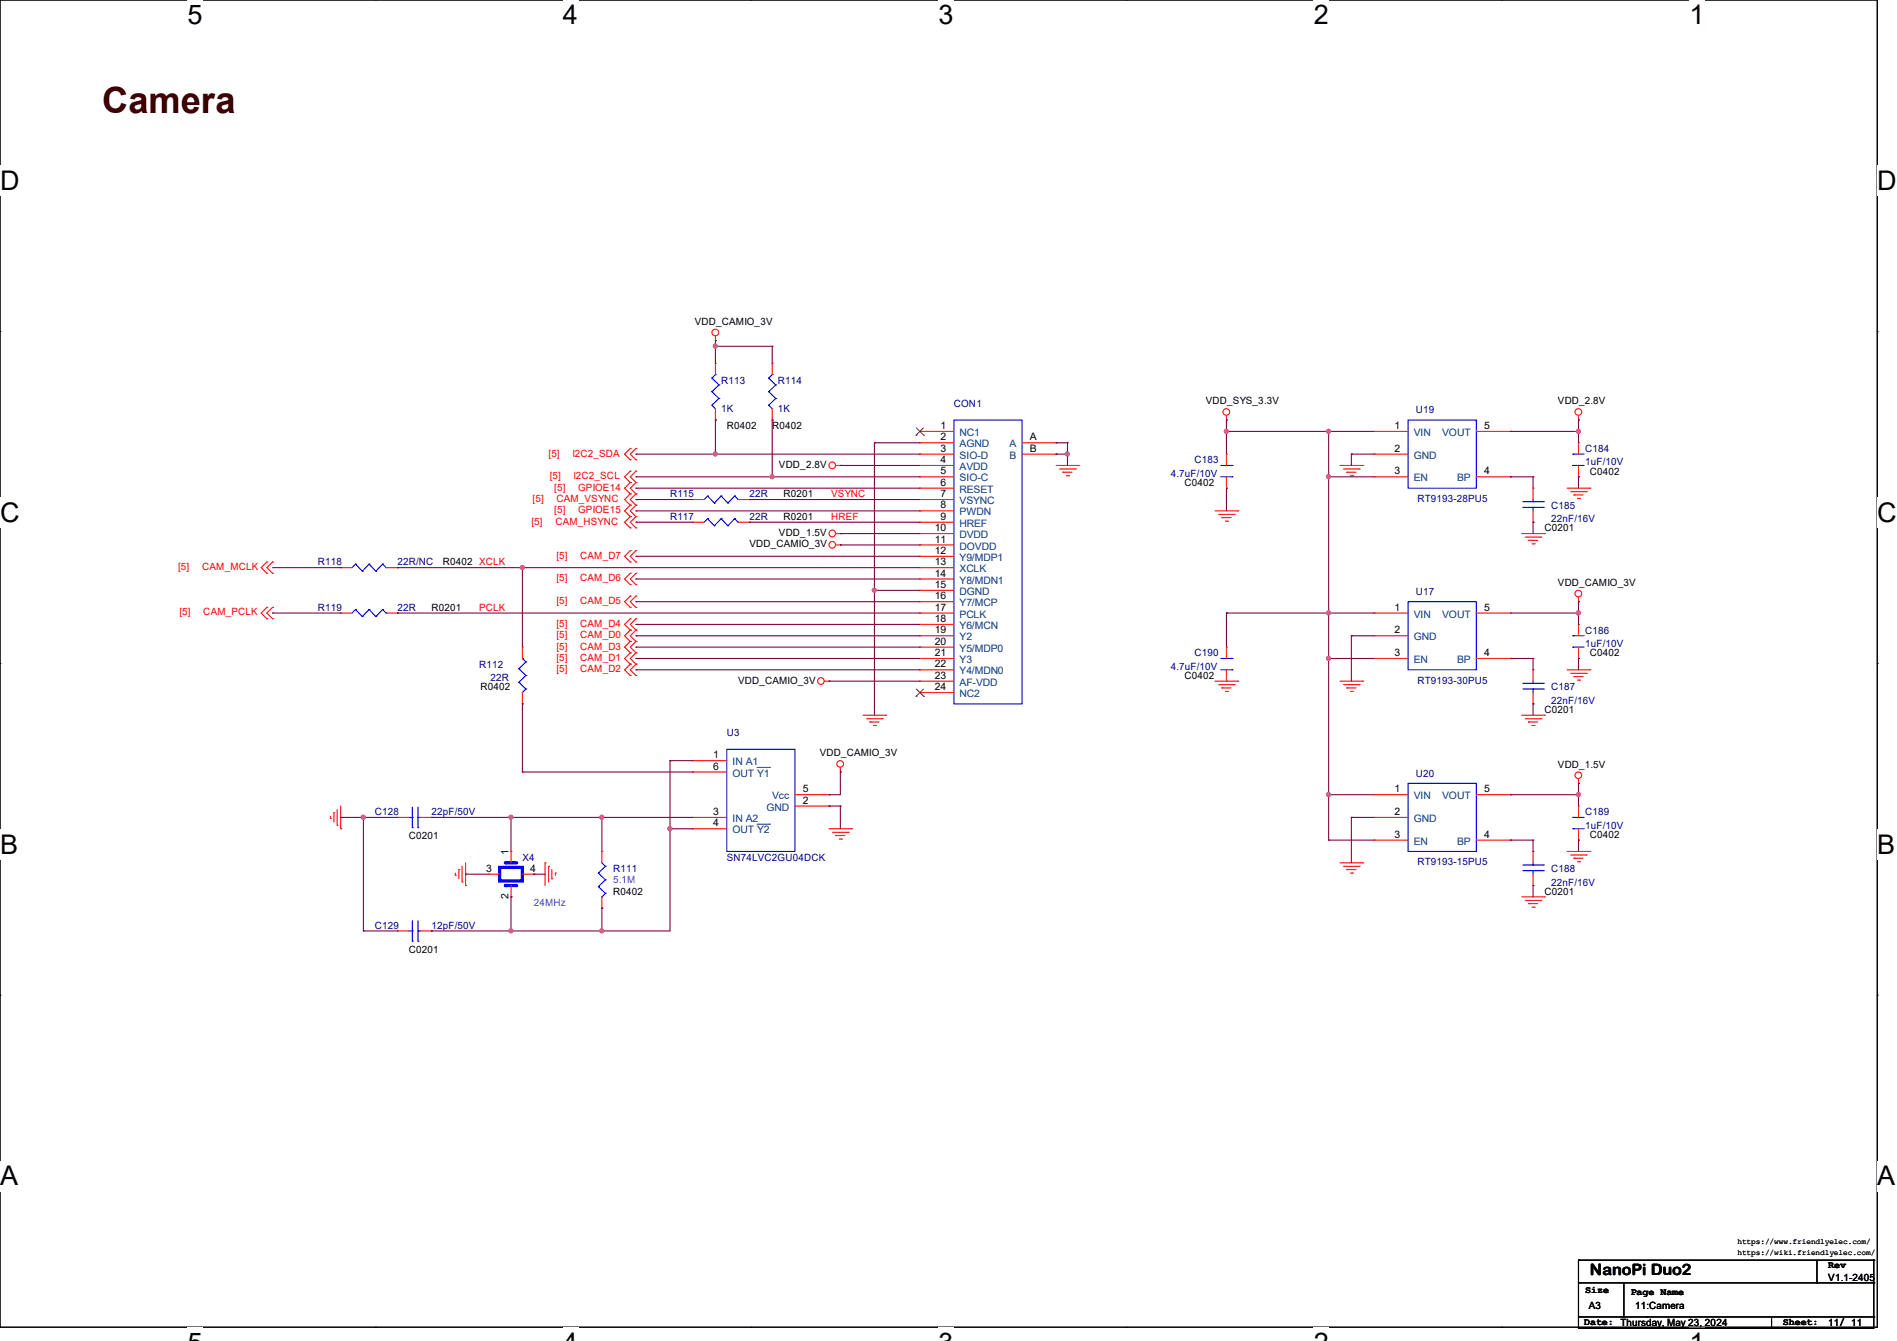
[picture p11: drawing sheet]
<svg xmlns="http://www.w3.org/2000/svg" width="297mm" height="210mm" viewBox="0 0 297 210" stroke-linecap="round" stroke-linejoin="round" font-family="sans-serif">
<path d="M0 0h293.9v207.9h-293.9z" fill="none" stroke="#000" stroke-width=".17"/>
<g fill="#fff">
<path d="M29.4 0h2.4v4.7h-2.4z"/>
<path d="M29.4 207.9h2.4v2.1h-2.4z"/>
</g>
<path d="M58.8 0h.1M58.8 207.9h.1" fill="none" stroke="#000" stroke-width=".17"/>
<g fill="#fff">
<path d="M88.1 0h2.4v4.7h-2.4z"/>
<path d="M88.1 207.9h2.4v2.1h-2.4z"/>
</g>
<path d="M117.6 0h.1M117.6 207.9h.1" fill="none" stroke="#000" stroke-width=".17"/>
<g fill="#fff">
<path d="M146.9 0h2.4v4.7h-2.4z"/>
<path d="M146.9 207.9h2.4v2.1h-2.4z"/>
</g>
<path d="M176.3 0h.1M176.3 207.9h.1" fill="none" stroke="#000" stroke-width=".17"/>
<g fill="#fff">
<path d="M205.7 0h2.4v4.7h-2.4z"/>
<path d="M205.7 207.9h2.4v2.1h-2.4z"/>
</g>
<path d="M235.1 0h.1M235.1 207.9h.1" fill="none" stroke="#000" stroke-width=".17"/>
<g fill="#fff">
<path d="M264.5 0h2.4v4.7h-2.4z"/>
<path d="M264.5 207.9h2.4v2.1h-2.4z"/>
<path d="M0 26h3v4.7h-3z"/>
<path d="M293.9 26h3.1v4.7h-3.1z"/>
<path d="M0 77.9h3v4.7h-3z"/>
<path d="M293.9 77.9h3.1v4.7h-3.1z"/>
</g>
<path d="M0 51.9h.1M293.9 51.9h.1" fill="none" stroke="#000" stroke-width=".17"/>
<g fill="#fff">
<path d="M0 129.9h2.8v4.7h-2.8z"/>
<path d="M293.9 129.9h2.9v4.7h-2.9z"/>
</g>
<path d="M0 103.9h.1M293.9 103.9h.1" fill="none" stroke="#000" stroke-width=".17"/>
<g fill="#fff">
<path d="M0 181.8h2.8v4.8h-2.8z"/>
<path d="M293.8 181.8h3v4.8h-3z"/>
</g>
<g fill="none" stroke="#000" stroke-width=".17">
<path d="M0 155.9h.1M293.9 155.9h.1M247.1 197.4h.1M247.1 197.4v10.6M247.1 197.4h46.3M284.5 197.4v3.5M293.4 197.4h.1M293.4 197.4v10.6h-46.3M247.1 208h.1M247.1 200.9h46.3M247.1 206.2h46.3M254.3 206.2h.1"/>
<path d="M254.3 200.9v5.3M257.8 206.2h.1M277.4 208h.1M277.4 206.2v1.8M284.5 200.9h.1M293.4 200.9h.1M293.4 206.2h.1"/>
</g>
<g fill="none" stroke="#f00" stroke-width=".17">
<path d="M112 53.3h.1M112 52.6v.7M98.7 79.1h.1M98.7 77.3h.1M98.7 75.6h.1M98.7 72h.1M98.7 70.2h.1M98.7 73.8h.1M98.7 77.3l-.9 .9 .9 .9M98.7 79.1l-.9 .9 .9 .9M98.7 75.6l-.9 .9 .9 .8M98.7 70.2l-.9 .9 .9 .9"/>
<path d="M98.7 73.8l-.9 .9 .9 .9M99.6 79.1h.1M99.6 77.3h.1M99.6 75.6h.1M99.6 72h.1M99.6 70.2h.1M99.6 73.8h.1M99.6 77.3l-.9 .9 .9 .9M99.6 79.1l-.9 .9 .9 .9M99.6 75.6l-.9 .9 .9 .8M99.6 70.2l-.9 .9 .9 .9M99.6 73.8l-.9 .9 .9 .9"/>
<path d="M130.9 72.9h.7M131.6 72.9h.1M165.4 72.9h3.5M165.9 73.4h2.5M166.4 74h.1M166.4 74h1.5M167 74.5h.3M167.3 74.5h.1M168.4 73.4h.1M168.9 72.9h.1M192 65.8h.1M192 65.1v.7"/>
<path d="M209.8 72.9h3.6M210.4 73.4h2.4M210.9 74h.1M210.9 74h1.4M211.4 74.5h.4M211.8 74.5h.1M212.8 73.4h.1M213.4 72.9h.1M245.4 76.5h3.5M245.9 77h2.5M246.4 77.5h.1M246.4 77.5h1.5"/>
<path d="M247 78.1h.3M247.1 65.8h.1M247.1 65.1v.7M247.3 78.1h.1M248.4 77h.1M248.9 76.5h.1M41.8 89.8h.1M41.8 88h.1M41.8 96.9h.1M41.8 95.1h.1M41.8 88l-.9 .9 .9 .9M41.8 95.1l-.9 .9 .9 .9"/>
<path d="M42.7 89.8h.1M42.7 88h.1M42.7 96.9h.1M42.7 95.1h.1M42.7 88l-.9 .9 .9 .9M42.7 95.1l-.9 .9 .9 .9M53.3 96h.1M53.3 96h1.8M60.5 96h1.7M62.2 96h.1M98.7 82.7h.1M98.7 80.9h.1"/>
<path d="M98.7 98.7h.1M98.7 96.9h.1M98.7 88h.1M98.7 86.2h.1M98.7 91.6h.1M98.7 89.8h.1M98.7 95.1h.1M98.7 93.3h.1M98.7 80.9l-.9 .9 .9 .9M98.7 98.7l-.9 .9 .9 .9M98.7 96.9l-.9 .9 .9 .9M98.7 86.2l-.9 .9 .9 .9"/>
<path d="M98.7 89.8l-.9 .9 .9 .9M98.7 93.3l-.9 .9 .9 .9M99.6 82.7h.1M99.6 80.9h.1M99.6 98.7h.1M99.6 96.9h.1M99.6 88h.1M99.6 86.2h.1M99.6 91.6h.1M99.6 89.8h.1M99.6 95.1h.1M99.6 93.3h.1"/>
<path d="M99.6 80.9l-.9 .9 .9 .9M99.6 98.7l-.9 .9 .9 .9M99.6 96.9l-.9 .9 .9 .9M99.6 86.2l-.9 .9 .9 .9M99.6 89.8l-.9 .9 .9 .9M99.6 93.3l-.9 .9 .9 .9M130.9 83.6h.7M130.9 85.3h.7M131.6 83.6h.1M131.6 85.3h.1M190.2 80h3.6M190.8 80.6h2.5"/>
<path d="M191.3 81.1h.1M191.3 81.1h1.4M191.9 81.6h.3M192.2 81.6h.1M193.3 80.6h.1M193.8 80h.1M215.1 96h.1M215.1 99.6h.1M215.1 96h5.4M215.1 99.6h5.4M231.1 96h5.4M236.5 96h.1"/>
<path d="M238.3 83.6h3.5M238.8 84.1h2.5M239.3 84.6h.1M239.3 84.6h1.4M239.9 85.2h.3M240.2 85.2h.1M241.3 84.1h.1M241.8 83.6h.1M247.1 94.2h.1M247.1 93.5v.7M81.8 110.2h.1M81.8 101.3h.1"/>
<path d="M81.8 101.3v1.8M81.8 108.5v1.7M98.7 104h.1M98.7 102.2h.1M98.7 100.5h.1M98.7 105.8h.1M98.7 102.2l-.9 .9 .9 .9M98.7 100.5l-.9 .8 .9 .9M98.7 104l-.9 .9 .9 .9M99.6 104h.1M99.6 102.2h.1M99.6 100.5h.1"/>
<path d="M99.6 105.8h.1M99.6 102.2l-.9 .9 .9 .9M99.6 100.5l-.9 .8 .9 .9M99.6 104l-.9 .9 .9 .9M129.1 106.7h.7M129.8 106.7h.1M135.1 112h3.6M135.7 112.6h2.4M136.2 113.1h.1M136.2 113.1h1.4M136.7 113.6h.4M137.1 113.6h.1"/>
<path d="M138.1 112.6h.1M138.7 112h.1M190.2 106.7h3.6M190.8 107.2h2.5M191.3 107.7h.1M191.3 107.7h1.4M191.9 108.3h.3M192.2 108.3h.1M193.3 107.2h.1M193.8 106.7h.1M209.8 106.7h3.6M210.4 107.2h2.4"/>
<path d="M210.9 107.7h.1M210.9 107.7h1.4M211.4 108.3h.4M211.8 108.3h.1M212.8 107.2h.1M213.4 106.7h.1M215.1 103.1h.1M215.1 103.1h5.4M231.1 103.1h5.4M236.5 103.1h.1M238.3 112h3.5M238.8 112.6h2.5"/>
<path d="M239.3 113.1h.1M239.3 113.1h1.4M239.9 113.6h.3M240.2 113.6h.1M241.3 112.6h.1M241.8 112h.1M245.4 104.9h3.5M245.9 105.5h2.5M246.4 106h.1M246.4 106h1.5M247 106.5h.3M247.3 106.5h.1"/>
<path d="M248.4 105.5h.1M248.9 104.9h.1M51.7 128.2h.1M51.7 127.8v.4M52.3 127.3h.1M52.3 127.3v1.4M52.8 129.2h.1M52.8 126.8v2.4M53.3 129.8h.1M53.3 126.2v3.6M62.2 128h.1M62.2 128h1.8"/>
<path d="M65.8 128h1.8M67.6 128h.1M71.3 137.1h.1M71.3 136.7v.4M71.8 136.2h.1M71.8 136.2v1.4M72.3 138.1h.1M72.3 135.7v2.4M72.9 138.7h.1M72.9 135.1v3.6M85.3 135.1h.1M85.3 135.1v3.6"/>
<path d="M85.9 135.7h.1M85.9 135.7v2.4M86.4 137.6h.1M86.4 136.2v1.4M87 136.7h.1M87 136.7v.4M94.2 133.4h.1M94.2 133.4v1.7M129.8 129.8h3.6M130.3 130.3h2.5M130.9 130.9h.1M130.9 130.9h1.4"/>
<path d="M131.4 131.4h.3M131.6 120.9h.1M131.6 120.2v.7M131.7 131.4h.1M132.8 130.3h.1M133.4 129.8h.1M209.8 135.1h3.6M210.4 135.7h2.4M210.9 136.2h.1M210.9 136.2h1.4M211.4 136.7h.4M211.8 136.7h.1"/>
<path d="M212.8 135.7h.1M213.4 135.1h.1M245.4 133.4h3.5M245.9 133.9h2.5M246.4 134.4h.1M246.4 134.4h1.5M247 135h.3M247.1 122.7h.1M247.1 122v.7M247.3 135h.1M248.4 133.9h.1M248.9 133.4h.1"/>
<path d="M94.2 142.2h.1M94.2 140.5v1.7M238.3 140.5h3.5M238.8 141h2.5M239.3 141.5h.1M239.3 141.5h1.4M239.9 142.1h.3M240.2 142.1h.1M241.3 141h.1M241.8 140.5h.1"/>
<circle cx="112" cy="52.1" r=".52"/>
<circle cx="130.3" cy="72.9" r=".52"/>
<circle cx="192" cy="64.5" r=".52"/>
<circle cx="247.1" cy="64.5" r=".52"/>
<circle cx="130.3" cy="85.3" r=".52"/>
<circle cx="130.3" cy="83.5" r=".52"/>
<circle cx="247.1" cy="93" r=".52"/>
<circle cx="128.5" cy="106.7" r=".52"/>
<circle cx="131.6" cy="119.6" r=".52"/>
<circle cx="247.1" cy="121.4" r=".52"/>
</g>
<g fill="none" stroke="#00f" stroke-width=".17">
<path d="M55.7 95.5h.1M55.7 95.5l-.6 .5M55.7 95.5l1 1.1M56.7 96.6h.1M57.8 95.5h.1M57.8 95.5l-1.1 1.1M57.8 95.5l1 1.1M58.8 96.6h.1M59.9 95.5h.1M59.9 95.5l-1.1 1.1M59.9 95.5l.6 .5M60.5 96h.1"/>
<path d="M220.5 94.2h10.6v10.7h-10.6zM81.2 106.8h.1M81.2 104.7h.1M81.2 106.8l1.1 1.1M81.2 104.7l1.1 1.1M81.8 103.1h.1M81.8 103.1l.5 .6M82.3 107.9h.1M82.3 105.8h.1M82.3 103.7h.1M82.3 107.9l-.5 .6M82.3 105.8l-1.1 1"/>
<path d="M82.3 103.7l-1.1 1M64 128h.6M64.6 129.6h.1M64.6 128h.1M64.6 126.4v3.2M65.4 128h.1M65.4 129.6h.1M65.4 128h.4M65.4 126.4v3.2M93.7 136.7h.1M93.7 138.9h.1M93.7 136.7l1.1 1.1"/>
<path d="M93.7 138.9l1.1 1M94.2 135.1l.6 .6M94.8 135.7h.1M94.8 137.8h.1M94.8 139.9h.1M94.8 135.7l-1.1 1M94.8 137.8l-1.1 1.1M94.8 139.9l-.6 .6M94.2 140.5h.1"/>
</g>
<path d="M79.1 135.1h1.8" fill="none" stroke="#00f" stroke-width=".51"/>
<circle cx="79.1" cy="135.1" r=".25" fill="#00f"/>
<path d="M79.1 138.7h1.8" fill="none" stroke="#00f" stroke-width=".51"/>
<circle cx="79.1" cy="138.7" r=".25" fill="#00f"/>
<path d="M78.2 135.8h3.6v2.2h-3.6z" fill="none" stroke="#00f" stroke-width=".51"/>
<g fill="none" stroke="#f00" stroke-width=".17">
<path d="M112 56.9h.1M112 56.9v1.8M120.9 56.9h.1M120.9 56.9v1.8M108.5 78.2h.1M108.5 78.2h1.7M112 65.8h.1M112 64v1.8M115.6 78.2h1.7M117.3 78.2h.1M120.9 65.8h.1M120.9 64v1.8"/>
<path d="M144 67.6h.1M144 69.3h.1M144 71.1h.1M144 72.9h.1M144 74.7h.1M144 76.5h.1M144 78.2h.1M144 78.2h5.4M144 67.6h5.4M144 71.1h5.4M144 74.7h5.4M144 69.3h5.4"/>
<path d="M144 72.9h5.4M144 76.5h5.4M160 71.1h5.4M160 69.3h5.4M165.4 69.3h.1M165.4 71.1h.1M192 71.1h.1M192 76.5h.1M192 71.1v1.8M192 74.7v1.8M215.1 67.6h.1M215.1 71.1h.1"/>
<path d="M215.1 74.7h.1M215.1 67.6h5.4M215.1 71.1h5.4M215.1 74.7h5.4M231.1 67.6h5.4M231.1 74.7h5.4M236.5 74.7h.1M236.5 67.6h.1M240 76.5h.1M240 76.5v1.7M247.1 69.3h.1M247.1 74.7h.1"/>
<path d="M247.1 69.3v1.8M247.1 72.9v1.8M53.3 88.9h.1M53.3 88.9h1.8M60.5 88.9h1.7M62.2 88.9h.1M108.5 81.8h.1M108.5 81.8h1.7M115.6 81.8h1.7M117.3 81.8h.1M144 80h.1M144 81.8h.1"/>
<path d="M144 83.6h.1M144 85.3h.1M144 87.1h.1M144 88.9h.1M144 90.7h.1M144 92.5h.1M144 94.2h.1M144 96h.1M144 97.8h.1M144 99.6h.1M144 88.9h5.4M144 80h5.4"/>
<path d="M144 81.8h5.4M144 83.6h5.4M144 85.3h5.4M144 87.1h5.4M144 90.7h5.4M144 92.5h5.4M144 94.2h5.4M144 96h5.4M144 97.8h5.4M144 99.6h5.4M240 81.8h.1M240 80v1.8"/>
<path d="M247.1 97.8h.1M247.1 97.8v1.8M108.5 119.1h.1M108.5 119.1h5.3M144 101.3h.1M144 103.1h.1M144 104.9h.1M144 106.7h.1M144 108.5h.1M144 101.3h5.4M144 103.1h5.4M144 104.9h5.4"/>
<path d="M144 106.7h5.4M144 108.5h5.4M192 101.3h.1M192 106.7h.1M192 101.3v1.8M192 104.9v1.8M240 104.9h.1M240 110.2h.1M240 104.9v1.8M240 108.5v1.7M247.1 103.1h.1M247.1 101.3v1.8"/>
<path d="M76.5 136.9h.1M76.5 136.9h1.7M80 133.4h.1M80 133.4v1.7M80 138.7v1.8M81.8 136.9h1.8M83.6 136.9h.1M108.5 128h.1M108.5 129.8h.1M108.5 120.9h.1M108.5 128h5.3M108.5 129.8h5.3"/>
<path d="M108.5 120.9h5.3M124.5 124.5h5.3M124.5 126.2h5.3M129.8 126.2h.1M129.8 124.5h.1M215.1 124.5h.1M215.1 128h.1M215.1 131.6h.1M215.1 124.5h5.4M215.1 128h5.4M215.1 131.6h5.4M231.1 124.5h5.4"/>
<path d="M231.1 131.6h5.4M236.5 131.6h.1M236.5 124.5h.1M240 133.4h.1M240 138.7h.1M240 133.4v1.7M240 136.9v1.8M247.1 126.2h.1M247.1 131.6h.1M247.1 126.2v1.8M247.1 129.8v1.8M62.2 145.8h.1"/>
<path d="M62.2 145.8h1.8M65.8 145.8h1.8M67.6 145.8h.1M80 140.5h.1"/>
</g>
<g fill="none" stroke="#00f" stroke-width=".17">
<path d="M111.5 59.2h.1M111.5 59.2l1.1 1.1M112 58.7h.1M112 58.7l-.5 .5M120.4 59.2h.1M120.4 59.2l1.1 1.1M120.9 58.7h.1M120.9 58.7l-.5 .5M110.8 77.7h.1M110.8 77.7l-.6 .5M110.8 77.7l1 1.1M111.5 63.5h.1"/>
<path d="M111.5 61.3h.1M111.5 63.5l.5 .5M111.5 61.3l1.1 1.1M111.8 78.8h.1M112.6 62.4h.1M112.6 60.3h.1M112.6 62.4l-1.1 1.1M112.6 60.3l-1.1 1M112.9 77.7h.1M112.9 77.7l-1.1 1.1M112.9 77.7l1.1 1.1M114 78.8h.1"/>
<path d="M115 77.7h.1M115 77.7l-1 1.1M115 77.7l.6 .5M115.6 78.2h.1M120.4 63.5h.1M120.4 61.3h.1M120.4 63.5l.5 .5M120.4 61.3l1.1 1.1M121.5 62.4h.1M121.5 60.3h.1M121.5 62.4l-1.1 1.1M121.5 60.3l-1.1 1"/>
<path d="M149.4 65.8h10.6v44.4h-10.6zM191.1 72.9h1.8M191.1 74.7h1.8M192.9 72.9h.1M192.9 74.7h.1M220.5 65.8h10.6v10.7h-10.6zM238.4 79.5h3.2M238.4 78.6h3.2M240 78.6h.1M240 79.5h.1M240 78.2v.4M240 79.5v.5"/>
<path d="M241.6 79.5h.1M241.6 78.6h.1M246.3 71.1h.1M246.3 72.9h.1M246.3 71.1h1.7M246.3 72.9h1.7M55.7 88.3h.1M55.7 88.3l-.6 .6M55.7 88.3l1 1.2M56.7 89.5h.1M57.8 88.3h.1M57.8 88.3l-1.1 1.2"/>
<path d="M57.8 88.3l1 1.2M58.8 89.5h.1M59.9 88.3h.1M59.9 88.3l-1.1 1.2M59.9 88.3l.6 .6M60.5 88.9h.1M110.8 81.2h.1M110.8 81.2l-.6 .6M110.8 81.2l1 1.1M111.8 82.3h.1M112.9 81.2h.1M112.9 81.2l-1.1 1.1"/>
<path d="M112.9 81.2l1.1 1.1M114 82.3h.1M115 81.2h.1M115 81.2l-1 1.1M115 81.2l.6 .6M115.6 81.8h.1M246.3 99.6h.1M246.3 99.6h1.7M113.8 117.3h10.7v16.1h-10.7zM191.1 103.1h1.8M191.1 104.9h1.8M192.9 103.1h.1"/>
<path d="M192.9 104.9h.1M238.4 107.9h3.2M238.4 107h3.2M240 107h.1M240 107.9h.1M240 106.7v.3M240 107.9v.6M241.6 107.9h.1M241.6 107h.1M246.3 101.3h.1M246.3 101.3h1.7M220.5 122.7h10.6v10.7h-10.6z"/>
<path d="M238.4 136.4h3.2M238.4 135.5h3.2M240 135.5h.1M240 136.4h.1M240 135.1v.4M240 136.4v.5M241.6 136.4h.1M241.6 135.5h.1M246.3 128h.1M246.3 129.8h.1M246.3 128h1.7M246.3 129.8h1.7"/>
<path d="M64 145.8h.6M64.6 147.4h.1M64.6 145.8h.1M64.6 144.2v3.2M65.4 145.8h.1M65.4 147.4h.1M65.4 145.8h.4M65.4 144.2v3.2"/>
</g>
<path d="M118.5 129.1h2M118.5 120.2h2M120.5 129.1h.1M120.5 120.2h.1" fill="none" stroke="#003f7f" stroke-width=".16"/>
<path d="M143.4 68.2h.1M143.5 67l1.1 1.2M144.6 67l-1.2 1.2M144.6 68.2h.1M143.4 109.1h.1M143.5 107.9l1.1 1.2M144.6 107.9l-1.2 1.2M144.6 109.1h.1" fill="none" stroke="#7f3f00" stroke-width=".16"/>
<g fill="none" stroke="#7f003f" stroke-width=".17">
<path d="M112 53.3h.1M112 54.2h.1M112 53.3v3.6M112 54.2h8.9M120.9 54.2h.1M120.9 54.2v2.7M99.6 76.5h.1M99.6 71.1h.1M99.6 74.7h.1M99.6 78.2h.1M99.6 78.2h8.9M99.6 76.5h44.4"/>
<path d="M99.6 71.1h44.4M99.6 74.7h44.4M112 71.1h.1M112 65.8h.1M112 65.8v5.3M117.3 78.2h.1M117.3 78.2h26.7M120.9 74.7h.1M120.9 65.8h.1M120.9 65.8v8.9M131.6 72.9h.1M131.6 72.9h12.4"/>
<path d="M136.9 69.3h.1M136.9 69.3h7.1M136.9 69.3v42.7M165.4 69.3h.1M165.4 71.1h.1M165.4 71.1h1.7M165.4 69.3h1.7M167.1 71.1h.1M167.1 69.3h.1M167.1 69.3v3.6M192 67.6h.1M192 65.8h.1"/>
<path d="M192 76.5h.1M192 67.6h23.1M192 65.8v5.3M192 76.5v3.5M208 74.7h.1M208 67.6h.1M208 74.7h7.1M208 67.6v64M211.6 71.1h.1M211.6 71.1h3.5M211.6 71.1v1.8M236.5 67.6h.1"/>
<path d="M236.5 74.7h.1M236.5 74.7h3.5M236.5 67.6h10.6M240 74.7h.1M240 74.7v1.8M247.1 65.8h.1M247.1 67.6h.1M247.1 74.7h.1M247.1 65.8v3.5M247.1 74.7v1.8M42.7 96h.1M42.7 96h10.6"/>
<path d="M42.7 88.9h10.6M53.3 88.9h.1M62.2 96h.1M62.2 88.9h.1M62.2 96h81.8M62.2 88.9h81.8M81.8 88.9h.1M81.8 88.9v12.4M99.6 87.1h.1M99.6 94.2h.1M99.6 99.6h.1M99.6 97.8h.1"/>
<path d="M99.6 90.7h.1M99.6 80h.1M99.6 81.8h.1M99.6 87.1h44.4M99.6 94.2h44.4M99.6 99.6h44.4M99.6 97.8h44.4M99.6 90.7h44.4M99.6 81.8h8.9M99.6 80h44.4M117.3 81.8h.1M117.3 81.8h26.7"/>
<path d="M131.6 83.6h.1M131.6 85.3h.1M131.6 83.6h12.4M131.6 85.3h12.4M136.9 92.5h.1M136.9 92.5h7.1M192 96h.1M192 96h23.1M192 96v5.3M208 96h.1M211.6 99.6h.1M211.6 99.6h3.5"/>
<path d="M211.6 99.6v7.1M236.5 96h10.6M240 81.8h.1M240 81.8v1.8M247.1 96h.1M247.1 94.2h.1M247.1 94.2v3.6M81.8 110.2h.1M81.8 110.2v10.7M99.6 101.3h.1M99.6 103.1h.1M99.6 104.9h.1"/>
<path d="M99.6 101.3h44.4M99.6 103.1h44.4M99.6 104.9h44.4M104.9 119.1h.1M104.9 119.1v26.7h-37.3M104.9 119.1h3.6M129.8 106.7h.1M129.8 106.7h14.2M208 103.1h.1M208 103.1h7.1M236.5 103.1h.1M236.5 103.1h3.5"/>
<path d="M240 103.1h.1M240 110.2h.1M240 103.1v1.8M240 110.2v1.8M247.1 103.1h.1M247.1 103.1v1.8M53.3 128h.1M53.3 128h8.9M56.9 128h.1M56.9 128v17.8M67.6 128h.1M67.6 128h40.9"/>
<path d="M72.9 136.9h.1M72.9 136.9h3.6M80 128h.1M80 128v5.4M81.8 120.9h.1M81.8 120.9h26.7M83.6 136.9h.1M83.6 136.9h1.7M94.2 128h.1M94.2 128v5.4M104.9 129.8h.1M104.9 129.8h3.6"/>
<path d="M129.8 124.5h.1M129.8 126.2h.1M129.8 126.2h1.8M131.6 120.9h.1M131.6 126.2h.1M131.6 120.9v3.6h-1.8M131.6 126.2v3.6M208 124.5h.1M208 131.6h.1M208 124.5h7.1M208 131.6h7.1M211.6 128h.1"/>
<path d="M211.6 128h3.5M211.6 128v7.1M236.5 131.6h.1M236.5 124.5h.1M236.5 124.5h10.6M236.5 131.6h3.5M240 131.6h.1M240 138.7h.1M240 131.6v1.8M240 138.7v1.8M247.1 124.5h.1M247.1 131.6h.1"/>
<path d="M247.1 122.7h.1M247.1 122.7v3.5M247.1 131.6v1.8M56.9 145.8h.1M56.9 145.8h5.3M67.6 145.8h.1M80 145.8h.1M80 140.5h.1M80 140.5v5.3M94.2 142.2h.1M94.2 145.8h.1M94.2 142.2v3.6"/>
</g>
<g fill="#f0f" stroke="#f0f" stroke-width=".17">
<circle cx="81.8" cy="88.9" r=".32"/>
<circle cx="112" cy="71.1" r=".32"/>
<circle cx="120.9" cy="74.7" r=".32"/>
<circle cx="56.9" cy="128" r=".32"/>
<circle cx="80" cy="128" r=".32"/>
<circle cx="80" cy="145.8" r=".32"/>
<circle cx="94.2" cy="128" r=".32"/>
<circle cx="94.2" cy="145.8" r=".32"/>
<circle cx="104.9" cy="129.8" r=".32"/>
<circle cx="167.1" cy="71.1" r=".32"/>
<circle cx="136.9" cy="92.4" r=".32"/>
<circle cx="112" cy="54.2" r=".32"/>
<circle cx="208" cy="67.5" r=".32"/>
<circle cx="192" cy="67.5" r=".32"/>
<circle cx="208" cy="74.7" r=".32"/>
<circle cx="208" cy="96" r=".32"/>
<circle cx="208" cy="124.4" r=".32"/>
<circle cx="208" cy="103.1" r=".32"/>
<circle cx="247.1" cy="67.5" r=".32"/>
<circle cx="247.1" cy="96" r=".32"/>
<circle cx="247.1" cy="124.4" r=".32"/>
</g>
<text font-size="5.7" fill="#3f0000" x="16" y="17.7">Camera</text>
<g font-size="4.2">
<text x="29.4" y="3.8">5</text>
<text x="88.1" y="3.8">4</text>
<text x="146.9" y="3.8">3</text>
<text x="205.7" y="3.8">2</text>
<text x="264.5" y="3.8">1</text>
<text x="0" y="29.8">D</text>
<text x="293.9" y="29.8">D</text>
<text x="0" y="81.7">C</text>
<text x="293.9" y="81.7">C</text>
<text x="0" y="133.7">B</text>
<text x="293.9" y="133.7">B</text>
<text x="0" y="185.6">A</text>
<text x="293.9" y="185.6">A</text>
</g>
<text font-size="2.5" x="248.9" y="199.7">NanoPi Duo2</text>
<g font-size="1.6">
<text x="108.8" y="50.9">VDD_CAMIO_3V</text>
<text x="188.8" y="63.3">VDD_SYS_3.3V</text>
<text x="243.9" y="63.3">VDD_2.8V</text>
<text x="113.8" y="67.2">R0402</text>
<text x="120.9" y="67.2">R0402</text>
<text x="147.2" y="67.2">1</text>
<text x="147.2" y="69">2</text>
<text x="147.2" y="70.7">3</text>
<text x="161.2" y="69">A</text>
<text x="161.2" y="70.7">B</text>
<text x="218.4" y="67.2">1</text>
<text x="218.4" y="70.7">2</text>
<text x="232.4" y="67.2">5</text>
<text x="122" y="73.3">VDD_2.8V</text>
<text x="122.7" y="77.9">R0201</text>
<text x="147.2" y="72.5">4</text>
<text x="147.2" y="74.3">5</text>
<text x="147.2" y="76.1">6</text>
<text x="147.2" y="77.9">7</text>
<text x="185.5" y="76.1">C0402</text>
<text x="218.4" y="74.3">3</text>
<text x="232.4" y="74.3">4</text>
<text x="248.9" y="74.3">C0402</text>
<text x="122" y="83.9">VDD_1.5V</text>
<text x="122.7" y="81.4">R0201</text>
<text x="146.3" y="83.2">10</text>
<text x="147.2" y="79.6">8</text>
<text x="147.2" y="81.4">9</text>
<text x="241.8" y="83.2">C0201</text>
<text x="69.3" y="88.6">R0402 XCLK</text>
<text x="117.3" y="85.7">VDD_CAMIO_3V</text>
<text x="146.3" y="85">11</text>
<text x="146.3" y="86.7">12</text>
<text x="146.3" y="88.5">13</text>
<text x="67.6" y="95.7">R0201</text>
<text x="146.3" y="90.3">14</text>
<text x="146.3" y="92.1">15</text>
<text x="146.3" y="93.9">16</text>
<text x="146.3" y="95.6">17</text>
<text x="218.4" y="95.6">1</text>
<text x="232.4" y="95.6">5</text>
<text x="243.9" y="91.8">VDD_CAMIO_3V</text>
<text x="146.3" y="97.4">18</text>
<text x="146.3" y="99.2">19</text>
<text x="146.3" y="101">20</text>
<text x="218.4" y="99.2">2</text>
<text x="115.6" y="107.1">VDD_CAMIO_3V</text>
<text x="146.3" y="102.7">21</text>
<text x="146.3" y="104.5">22</text>
<text x="146.3" y="106.3">23</text>
<text x="185.5" y="106.3">C0402</text>
<text x="218.4" y="102.7">3</text>
<text x="232.4" y="102.7">4</text>
<text x="248.9" y="102.8">C0402</text>
<text x="75.2" y="108.1">R0402</text>
<text x="146.3" y="108.1">24</text>
<text x="241.8" y="111.7">C0201</text>
<text x="111.7" y="118.7">1</text>
<text x="128.4" y="118.4">VDD_CAMIO_3V</text>
<text x="111.7" y="120.5">6</text>
<text x="125.7" y="125.9">2</text>
<text x="125.7" y="124.1">5</text>
<text x="218.4" y="124.1">1</text>
<text x="232.4" y="124.1">5</text>
<text x="243.9" y="120.2">VDD_1.5V</text>
<text x="64" y="131.4">C0201</text>
<text x="111.7" y="127.6">3</text>
<text x="111.7" y="129.4">4</text>
<text x="218.4" y="127.6">2</text>
<text x="218.4" y="131.2">3</text>
<text x="232.4" y="131.2">4</text>
<text x="248.9" y="131.2">C0402</text>
<text x="76.1" y="136.5">3</text>
<text x="79.6" y="133.9" transform="rotate(-90 79.6 133.9)">1</text>
<text x="83" y="136.5">4</text>
<text x="79.6" y="140.8" transform="rotate(-90 79.6 140.8)">2</text>
<text x="96" y="140.1">R0402</text>
<text x="241.8" y="140.1">C0201</text>
<text x="64" y="149.2">C0201</text>
<text x="248.2" y="202.5">Size</text>
<text x="255.3" y="202.7">Page Name</text>
<text x="286.3" y="200.6">V1.1-2405</text>
<text x="286.3" y="198.6">Rev</text>
<text x="248" y="207.5">Date: Thursday, May 23, 2024</text>
<text x="248.7" y="205">A3</text>
<text x="256" y="205">11:Camera</text>
<text x="279.2" y="207.5">Sheet:</text>
<text x="286.3" y="207.7">11/ 11</text>
</g>
<g font-size="1.6" fill="#00007f">
<text x="112.9" y="60.1">R113</text>
<text x="112.9" y="64.6">1K</text>
<text x="121.8" y="60.1">R114</text>
<text x="121.8" y="64.6">1K</text>
<text x="149.4" y="63.7">CON1</text>
<text x="221.7" y="64.7">U19</text>
<text x="248.2" y="70.8">C184</text>
<text x="104.9" y="77.9">R115</text>
<text x="117.3" y="77.9">22R</text>
<text x="183.3" y="74.7">4.7uF/10V</text>
<text x="187" y="72.6">C183</text>
<text x="248.2" y="72.9">1uF/10V</text>
<text x="104.9" y="81.4">R117</text>
<text x="117.3" y="81.4">22R</text>
<text x="221.9" y="78.6">RT9193-28PU5</text>
<text x="242.9" y="79.7">C185</text>
<text x="242.9" y="81.8">22nF/16V</text>
<text x="49.8" y="88.6">R118</text>
<text x="62.2" y="88.6">22R/NC</text>
<text x="49.8" y="95.7">R119</text>
<text x="62.2" y="95.7">22R</text>
<text x="221.7" y="93.2">U17</text>
<text x="248.2" y="99.2">C186</text>
<text x="248.2" y="101.3">1uF/10V</text>
<text x="75" y="104.6">R112</text>
<text x="76.8" y="106.7">22R</text>
<text x="183.3" y="104.9">4.7uF/10V</text>
<text x="187" y="102.8">C190</text>
<text x="221.9" y="107.1">RT9193-30PU5</text>
<text x="242.9" y="108.1">C187</text>
<text x="242.9" y="110.2">22nF/16V</text>
<text x="113.8" y="115.2">U3</text>
<text x="221.7" y="121.6">U20</text>
<text x="58.7" y="127.7">C128</text>
<text x="67.6" y="127.7">22pF/50V</text>
<text x="248.2" y="127.7">C189</text>
<text x="248.2" y="129.8">1uF/10V</text>
<text x="81.8" y="134.8">X4</text>
<text x="96" y="136.6">R111</text>
<text x="113.8" y="134.8">SN74LVC2GU04DCK</text>
<text x="221.9" y="135.5">RT9193-15PU5</text>
<text x="242.9" y="136.6">C188</text>
<text x="242.9" y="138.7">22nF/16V</text>
<text x="58.7" y="145.5">C129</text>
<text x="67.6" y="145.5">12pF/50V</text>
</g>
<g font-size="1.6" fill="#f00">
<text x="85.9" y="71.5">[5]</text>
<text x="89.6" y="71.5">I2C2_SDA</text>
<text x="86.1" y="75.1">[5]</text>
<text x="86.8" y="76.8">[5]</text>
<text x="89.8" y="75.1">I2C2_SCL</text>
<text x="90.5" y="76.8">GPIOE14</text>
<text x="130.1" y="77.9">VSYNC</text>
<text x="83.2" y="82.2">[5]</text>
<text x="83.4" y="78.6">[5]</text>
<text x="86.8" y="80.4">[5]</text>
<text x="87" y="82.2">CAM_HSYNC</text>
<text x="87.1" y="78.6">CAM_VSYNC</text>
<text x="90.5" y="80.4">GPIOE15</text>
<text x="130.1" y="81.4">HREF</text>
<text x="27.9" y="89.3">[5]</text>
<text x="31.7" y="89.3">CAM_MCLK</text>
<text x="87.1" y="87.5">[5]</text>
<text x="90.8" y="87.5">CAM_D7</text>
<text x="75" y="95.7">PCLK</text>
<text x="87.1" y="91.1">[5]</text>
<text x="87.1" y="94.6">[5]</text>
<text x="90.8" y="91.1">CAM_D6</text>
<text x="90.8" y="94.6">CAM_D5</text>
<text x="28.1" y="96.4">[5]</text>
<text x="31.8" y="96.4">CAM_PCLK</text>
<text x="87.1" y="99.9">[5]</text>
<text x="87.1" y="98.2">[5]</text>
<text x="87.1" y="101.7">[5]</text>
<text x="90.8" y="99.9">CAM_D0</text>
<text x="90.8" y="98.2">CAM_D4</text>
<text x="90.8" y="101.7">CAM_D3</text>
<text x="87.1" y="103.5">[5]</text>
<text x="87.1" y="105.3">[5]</text>
<text x="90.8" y="103.5">CAM_D1</text>
<text x="90.8" y="105.3">CAM_D2</text>
</g>
<g font-size="1.6" fill="#003f7f">
<text x="150.2" y="68.3">NC1</text>
<text x="150.2" y="70.1">AGND</text>
<text x="150.2" y="71.8">SIO-D</text>
<text x="158.1" y="70.1">A</text>
<text x="158.1" y="71.8">B</text>
<text x="221.4" y="68.3">VIN</text>
<text x="221.4" y="71.8">GND</text>
<text x="225.8" y="68.3">VOUT</text>
<text x="150.2" y="73.6">AVDD</text>
<text x="150.2" y="75.4">SIO-C</text>
<text x="150.2" y="77.2">RESET</text>
<text x="221.4" y="75.4">EN</text>
<text x="228.1" y="75.4">BP</text>
<text x="150.2" y="79">VSYNC</text>
<text x="150.2" y="80.7">PWDN</text>
<text x="150.2" y="82.5">HREF</text>
<text x="150.2" y="84.3">DVDD</text>
<text x="150.2" y="86.1">DOVDD</text>
<text x="150.2" y="87.8">Y9/MDP1</text>
<text x="150.2" y="89.6">XCLK</text>
<text x="150.2" y="91.4">Y8/MDN1</text>
<text x="150.2" y="93.2">DGND</text>
<text x="150.2" y="95">Y7/MCP</text>
<text x="150.2" y="96.7">PCLK</text>
<text x="150.2" y="98.5">Y6/MCN</text>
<text x="150.2" y="100.3">Y2</text>
<text x="221.4" y="96.7">VIN</text>
<text x="221.4" y="100.3">GND</text>
<text x="225.8" y="96.7">VOUT</text>
<text x="150.2" y="102.1">Y5/MDP0</text>
<text x="150.2" y="103.8">Y3</text>
<text x="150.2" y="105.6">Y4/MDN0</text>
<text x="150.2" y="107.4">AF-VDD</text>
<text x="221.4" y="103.8">EN</text>
<text x="228.1" y="103.8">BP</text>
<text x="150.2" y="109.2">NC2</text>
<text x="114.7" y="119.8">IN A1</text>
<text x="114.7" y="121.6">OUT Y1</text>
<text x="120.9" y="125.2">Vcc</text>
<text x="221.4" y="125.2">VIN</text>
<text x="225.8" y="125.2">VOUT</text>
<text x="114.7" y="128.7">IN A2</text>
<text x="114.7" y="130.5">OUT Y2</text>
<text x="120" y="127">GND</text>
<text x="221.4" y="128.7">GND</text>
<text x="221.4" y="132.3">EN</text>
<text x="228.1" y="132.3">BP</text>
</g>
<g font-size="1.6" fill="#7f00ff">
<text x="83.6" y="141.9">24MHz</text>
<text x="96" y="138.3">5.1M</text>
</g>
<g font-size="1.2">
<text x="272" y="196.6">https://wiki.friendlyelec.com/</text>
<text x="272" y="194.8">https://www.friendlyelec.com/</text>
</g>
</svg>
